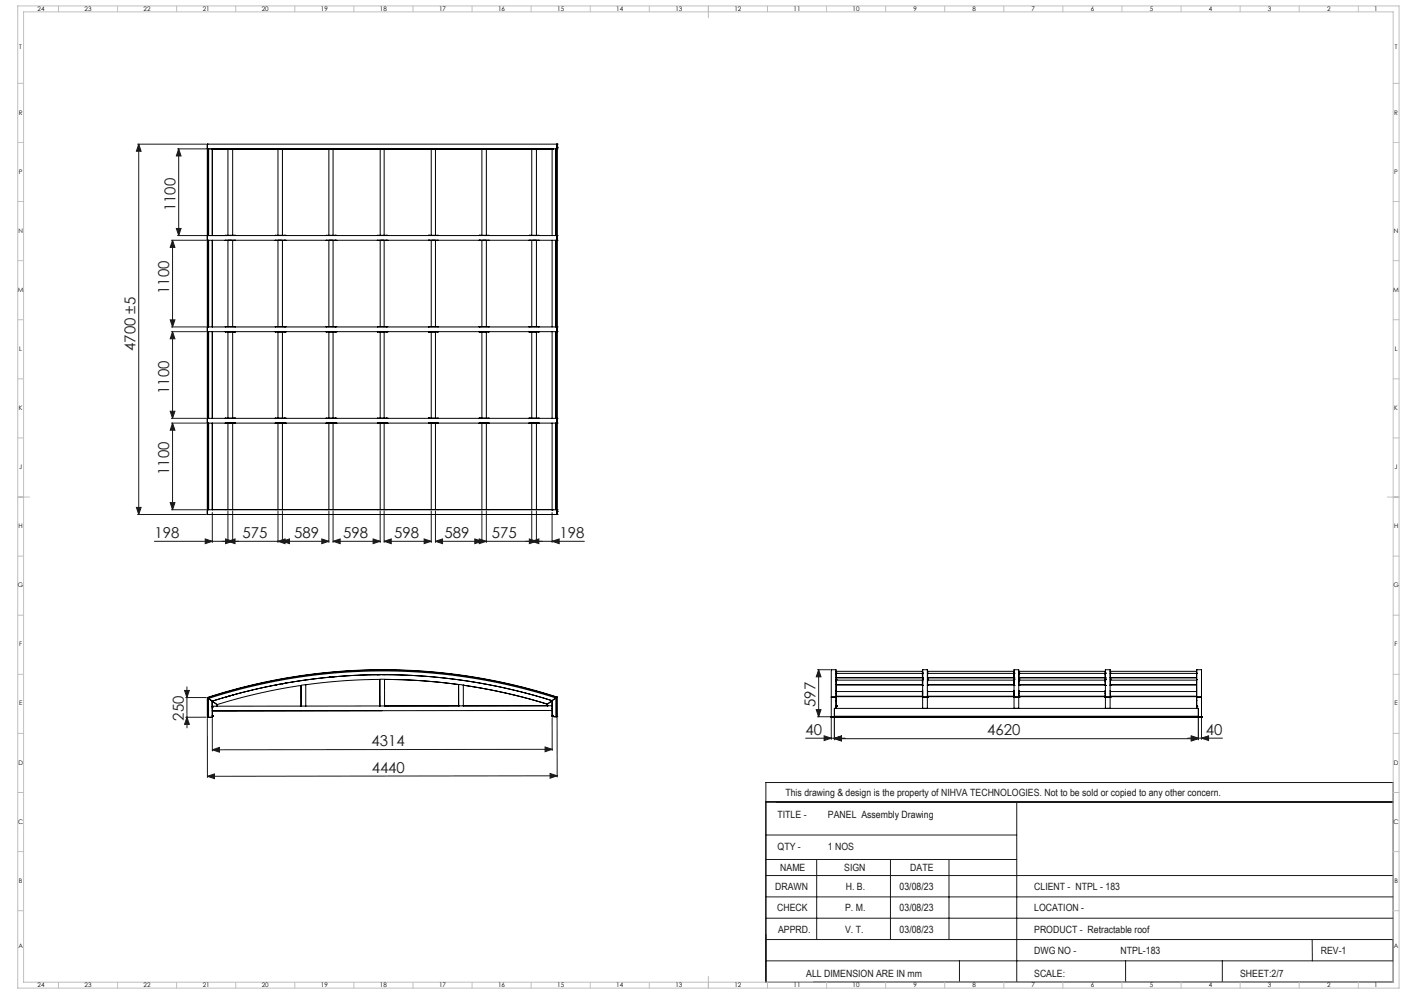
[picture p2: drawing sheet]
<svg xmlns="http://www.w3.org/2000/svg" width="1189mm" height="841mm" viewBox="0 0 1189 841" stroke-linecap="round" stroke-linejoin="round" font-family="sans-serif">
<path d="M648 678v153" fill="none" stroke="#000" stroke-width=".85"/>
<g fill="none" stroke="#191924" stroke-width=".85">
<path d="M116 122h59M117 122l2 6h-4zM117 122v313M150 126h42M151 126l2 6h-4zM151 126v73M149 193h4l-2 6zM150 199h42M145 203h30M146 203l2 6h-4zM146 203v74M144 271h4l-2 6z"/>
<path d="M145 277h30M145 281h30M146 281l2 6h-4zM146 281v73M144 348h4l-2 6zM145 354h30M145 358h30M146 358l2 6h-4zM146 358v73M115 429h4l-2 6zM116 435h59M144 425h4l-2 6z"/>
<path d="M145 431h30M180 434v25M193 432v27M197 432v27M235 432v27M239 432v27M278 432v27M282 432v27M322 432v27M325 432v27M365 432v27M369 432v27"/>
<path d="M408 432v27M412 432v27M450 432v27M454 432v27M467 434v25M131 458h147M174 456l6 2-6 2zM191 456l6 2-6 2zM193 458l6-2v4zM235 458l6-2v4zM239 458l6-2v4zM272 456l6 2-6 2z"/>
<path d="M282 458l6-2v4zM282 458h40M316 456l6 2-6 2zM325 458l6-2v4zM325 458h40M359 456l6 2-6 2zM369 458l6-2v4zM369 458h126M402 456l6 2-6 2zM406 456l6 2-6 2zM448 456l6 2-6 2zM450 458l6-2v4z"/>
<path d="M467 458l6-2v4zM692 567h11M693 567v39M693 567l2 6h-4zM156 584h4l-2 6zM157 590h17M158 581v9M158 590v17M158 607l2 6h-4zM158 607v9M174 607h-17M175 608l1 50"/>
<path d="M180 608v27M467 607v28M471 607l1 50M691 600h4l-2 6zM692 606h11M703 607v19M706 607v19M1014 607v19M1017 607v19M180 634l6-2v4zM461 632l6 2-6 2zM467 634h-287"/>
<path d="M682 625h33M697 623l6 2-6 2zM706 625l6-2v4zM706 625h308M1005 625h30M1008 623l6 2-6 2zM1017 625l6-2v4zM176 657l6-2v4zM466 654l6 2-6 2zM472 656l-296 1M648 662h531v169h-531zM648 678h531"/>
<path d="M860 678v153M648 706h212M648 727h212M691 727v68M754 727v68M803 727v68M648 759h531M648 741h531M648 777h531M648 795h531M1110 795l1 18M648 813h531"/>
<path d="M812 813v18M953 813v18M1034 813v18"/>
</g>
<g fill="none" stroke="#c0c0c0" stroke-width=".85">
<path d="M15 5h1169v831h-1169zM20 10h1159v821h-1159zM49 5v5M99 5v5M149 5v5M199 5v5M249 5v5M299 5v5M349 5v5M399 5v5M449 5v5M499 5v5"/>
<path d="M549 5v5M599 5v10M649 5v5M699 5v5M749 5v5M799 5v5M849 5v5M899 5v5M949 5v5M999 5v5M1049 5v5M1099 5v5"/>
<path d="M1149 5v5M15 71h5M1179 71h5M15 121h5M1179 121h5M15 171h5M1179 171h5M15 221h5M1179 221h5M15 271h5M1179 271h5M15 321h5"/>
<path d="M1179 321h5M15 371h5M1179 371h5M15 421h10M1174 421h10M15 471h5M1179 471h5M15 521h5M1179 521h5M15 571h5M1179 571h5M15 621h5"/>
<path d="M1179 621h5M15 671h5M1179 671h5M15 721h5M1179 721h5M15 771h5M1179 771h5M49 831v5M99 831v5M149 831v5M199 831v5M249 831v5"/>
<path d="M299 831v5M349 831v5M399 831v5M449 831v5M499 831v5M549 831v5M599 826v10M649 831v5M699 831v5M749 831v5M799 831v5M849 831v5"/>
<path d="M899 831v5M949 831v5M999 831v5M1049 831v5M1099 831v5M1149 831v5"/>
</g>
<g fill="#191924">
<path d="M272 456l6 2-6 2zM239 458l6-2v4zM235 458l6-2v4zM191 456l6 2-6 2z"/>
<path d="M1008 623l6 2-6 2zM706 625l6-2v4zM706 625l6-2v4zM697 623l6 2-6 2z"/>
<path d="M448 456l6 2-6 2zM467 458l6-2v4z"/>
<path d="M193 458l6-2v4zM174 456l6 2-6 2z"/>
<path d="M369 458l6-2v4zM402 456l6 2-6 2zM406 456l6 2-6 2zM450 458l6-2v4z"/>
<path d="M325 458l6-2v4zM359 456l6 2-6 2z"/>
<path d="M180 634l6-2v4zM461 632l6 2-6 2z"/>
<path d="M176 657l6-2v4zM466 654l6 2-6 2z"/>
<path d="M117 122l2 6h-4zM115 429h4l-2 6zM151 126l2 6h-4zM149 193h4l-2 6zM146 203l2 6h-4zM144 271h4l-2 6zM146 281l2 6h-4zM144 348h4l-2 6zM146 358l2 6h-4zM144 425h4l-2 6z"/>
<path d="M691 600h4l-2 6zM693 567l2 6h-4z"/>
<path d="M156 584h4l-2 6zM158 607l2 6h-4z"/>
<path d="M282 458l6-2v4zM316 456l6 2-6 2z"/>
<path d="M1008 623l6 2-6 2zM1017 625l6-2v4z"/>
</g>
<g fill="none" stroke="#000" stroke-width=".85">
<path d="M176 126h.1M176 122l-1 313M176 122h295M176 126h295M176 122h.1M176 126v73M177 126v73M180 126h.1M180 126v73M180 126h11M191 126h42M191 126h.1"/>
<path d="M193 126v73M197 126v73M233 126h43M233 126h.1M235 126v73M239 126v73M276 126h43M276 126h.1M278 126v73M282 126v73M319 126h8M319 126h.1"/>
<path d="M322 126v73M325 126v73M327 126h44M327 126h.1M365 126v73M369 126v73M371 126h43M371 126h.1M408 126v73M412 126v73M414 126h42M414 126h.1"/>
<path d="M450 126v73M454 126v73M456 126h11M456 126h.1M467 126h.1M467 126v73M470 126v73M471 126v73M471 122h.1M471 126h.1M471 125h.1M471 122v313"/>
<path d="M176 199h295M176 199h-1M176 199h.1M199 199h-8M199 199h.1M241 199h-8M241 199h.1M284 199h-8M284 199h.1M327 199h-8M327 199h.1M363 199h8"/>
<path d="M363 199h.1M406 199h8M406 199h.1M448 199h8M471 199h.1M176 203h.1M176 203h295M176 203v74M177 203v74M180 203v74M193 203v73M197 203v73"/>
<path d="M199 203h-8h8M199 203h.1M235 203v73M239 203v73M241 203h-8h8M241 203h.1M278 203v73M282 203v73M284 203h-8h8M284 203h.1M322 203v73M325 203v73"/>
<path d="M327 203h-8h8M327 203h.1M363 203h8h-8M363 203h.1M365 203v73M369 203v73M406 203h8h-8M406 203h.1M408 203v73M412 203v73M448 203h8zM450 203v73"/>
<path d="M454 203v73M467 203v74M470 203v74M471 203v74M471 203h.1M176 277h.1M176 277h295M199 276l-8 1M199 276h.1M199 276v1M241 276l-8 1M241 276h.1"/>
<path d="M241 276v1M284 276l-8 1M284 276h.1M284 276v1M327 276l-8 1M327 276h.1M327 276v1M363 276l8 1M363 276h.1M363 276v1M406 276l8 1M406 276h.1"/>
<path d="M406 276v1M448 277h8M471 277h.1M176 281h.1M176 281h295M176 281v73M177 281v73M180 281v73M193 281v73M197 281v73M199 281h-8h8M199 281h.1"/>
<path d="M235 281v73M239 281v73M241 281h-8h8M241 281h.1M278 281v73M282 281v73M284 281h-8h8M284 281h.1M322 281v73M325 281v73M327 281h-8h8M327 281h.1"/>
<path d="M363 281h8h-8M363 281h.1M365 281v73M369 281v73M406 281h8h-8M406 281h.1M408 281v73M412 281v73M448 281h8zM450 281v73M454 281v73M467 281v73"/>
<path d="M470 281v73M471 281v73M471 281h.1M176 358h.1M176 354h.1M176 354h295M176 358h295M176 358v73M177 358v73M180 358v73M193 358v73h-13M197 358v73"/>
<path d="M199 358h-8h8M199 358h.1M199 354h-8M199 354h.1M235 358v73h-38M239 358v73h39v-73M241 358h-8h8M241 358h.1M241 354h-8M241 354h.1M282 358v73h40M284 358h-8h8"/>
<path d="M284 358h.1M284 354h-8M284 354h.1M322 358v73M325 358v73M327 358h-8h8M327 358h.1M327 354h-8M327 354h.1M363 358h8h-8M363 358h.1M363 354h8"/>
<path d="M363 354h.1M365 358v73h-40M369 358v73h39v-73M406 358h8h-8M406 358h.1M406 354h8M406 354h.1M412 358v73h38v-73M448 358h8zM448 354h8M454 358v73h13M467 358v73"/>
<path d="M470 358v73M471 358v73M471 354h.1M471 358h.1M175 435h1M176 431h.1M176 431h295M176 435h295M176 435h.1M180 431h.1M199 431h-8M241 431h-8"/>
<path d="M284 431h-8M325 431h.1M327 431h-8M327 431h.1M363 431h8M406 431h8M448 431h8M467 431h.1M471 431h.1M471 435h.1M471 433h.1M233 580h.1"/>
<path d="M236 579h.1M239 578h.1M241 578h.1M259 579l-4 1M276 573h.1M279 573h.1M282 573h.1M284 573h.1M319 571h.1M321 571h.1M321 571a477 477 0 0 0-141 22M321 571h1"/>
<path d="M322 571h3M322 575h3M323 571a475 475 0 0 1 144 22M325 571a475 475 0 0 1 142 22M325 571h.1M388 579l4 1M392 580a471 471 0 0 1 71 16M392 580v17M707 568h74v6M707 575h1M707 570h1M708 575v4l73 1"/>
<path d="M708 575h.1M708 568v5h73M708 570h.1M708 573v2h73M708 579v6h73M708 573l73 1M708 579h73M708 570h73M781 574h.1M781 575v4M781 579v1M781 575h.1"/>
<path d="M781 580h.1M781 568v5M781 573v1M781 570h.1M781 575v5M785 568h73v6M785 574h.1M785 580h.1M785 575h.1M785 570h.1M785 574h73M785 575v4"/>
<path d="M785 579v1M785 568v5M785 573v1M785 579h73M785 575h73M785 580h73M785 573h73M785 570h73M858 580h.1M858 574h.1M858 568v5M858 573v1"/>
<path d="M858 570h.1M858 575v4M858 579v1M858 575h.1M858 575v5M862 568h73v6M862 574h.1M862 580h.1M862 575h.1M862 570h.1M862 574h73M862 568v5"/>
<path d="M862 573v1M862 575v4M862 579v1M862 579h73M862 575h73M862 580h73M862 573h73M862 570h73M935 568v5M935 575v4M935 579v1M935 575h.1"/>
<path d="M935 580h.1M935 573v1M935 570h.1M935 574h.1M935 575v5M939 574h1M939 580h1M939 575h1M939 570h1M939 568h74M940 568v5M940 575v4"/>
<path d="M940 579v1M940 575h.1M940 580h.1M940 573v1M940 570h.1M940 574h.1M940 579h73M940 575h73M940 580h73M940 573h73M940 570h73M1013 568v5"/>
<path d="M1013 570h.1M1013 575v4M1013 575h.1M1013 579v5M1013 573v2M1013 573l-74 1M175 590h1M175 590l1 17M176 590h.1M176 590v17M176 590v1M176 591h.1"/>
<path d="M176 591v16M176 591l4 2M180 593h.1M180 600h.1M180 598h.1M180 593v13M180 593v5M180 593v14M180 593l4 3M184 596h.1M184 596a471 471 0 0 1 71-16v17M184 596v2"/>
<path d="M191 590h.1M194 589h.1M197 588h.1M199 587h.1M259 597l-79 1M259 597h.1M322 597l-1-22a471 471 0 0 0-62 4v18M325 597h.1M388 597v-18a470 470 0 0 0-63-4v22M388 597h.1M392 597h.1M463 596h.1"/>
<path d="M463 597h.1M463 596v1M463 597h-204M463 597h4M467 597h.1M467 599h.1M467 593l-4 3M467 597v4M467 593v4M467 593v13M467 593h.1M470 591h.1"/>
<path d="M470 591l-3 2M470 591a480 480 0 0 0-294 0M470 591v15M471 590h.1M471 590l-1 1M471 590a481 481 0 0 0-295 0M471 590v16M471 590a481 481 0 0 0-296 0M703 590l1-23h3v23M703 590v17M707 590h-4M707 590h.1"/>
<path d="M707 584l1 5h73M707 598h.1M707 598h1M707 590v9M707 597h1M707 593h1M708 597h.1M708 593h.1M708 598h-1M708 598h.1M708 589v4M708 589h73"/>
<path d="M708 593v6M781 589v-5v6M781 589v1M781 590h.1M781 590v-23h4v23M781 599h.1M781 590v9M781 590h4M785 599h.1M785 590h.1M785 584v5M785 590v9"/>
<path d="M785 589v1M785 589h73M785 585h73M858 590h.1M858 589v-5v6M858 589v1M858 590v-23h4v23M858 590v9M858 590h4M862 590h.1M862 584v5M862 590v9"/>
<path d="M862 589v1M862 589h73M862 585h73M935 590h.1M935 589v-5v6M935 589v1M935 590l1-23h3v23M935 599h.1M936 590h.1M935 590v9M936 590h3M939 590h.1"/>
<path d="M939 599h.1M939 584l1 5M939 590h1M939 590v9M940 589v1M940 590h.1M940 589h73M940 585h73M1013 584v5M1013 598h.1M1013 589v4M1013 597h.1"/>
<path d="M1013 584h.1M1013 593v6M1013 593h.1M1013 590v-23h4v23M1013 590v9M1013 590h.1M1013 590h4M1017 590h.1M1017 590v17M176 607h4M176 607h.1M176 607h1"/>
<path d="M178 607h.1M180 607h.1M180 606h.1M180 601v1M323 601l-143 1M467 601v5M467 605h.1M467 606h.1M467 601h.1M467 601l-287 1M467 606h4M469 606h.1"/>
<path d="M471 606h.1M703 607h1M703 607h.1M703 606h1M703 606h.1M703 607h314M703 606h3M704 607h.1M704 606h.1M704 606v1M705 607h.1M705 606h.1"/>
<path d="M706 607h.1M706 606h.1M706 606h308M1014 607h.1M1014 606h.1M1014 606h3M1014 607v-8h-308v8M1015 607h.1M1015 606h.1M1016 607h.1M1016 606h.1M1016 606v1"/>
<path d="M1017 607h.1M1017 606h.1"/>
</g>
<g font-size="12.7" fill="#191924">
<text x="148" y="179" transform="rotate(-90 148 179)">1100</text>
<text x="143" y="249" transform="rotate(-90 143 249)">1100</text>
<text x="115" y="297" transform="rotate(-90 115 297)">4700 ±5</text>
<text x="143" y="333" transform="rotate(-90 143 333)">1100</text>
<text x="143" y="402" transform="rotate(-90 143 402)">1100</text>
<text x="131" y="455">198</text>
<text x="205" y="455">575</text>
<text x="249" y="455">589</text>
<text x="290" y="455">598</text>
<text x="333" y="455">598</text>
<text x="376" y="455">589</text>
<text x="416" y="455">575</text>
<text x="473" y="455">198</text>
<text x="690" y="598" transform="rotate(-90 690 598)">597</text>
<text x="155" y="610" transform="rotate(-90 155 610)">250</text>
<text x="682" y="622">40</text>
<text x="835" y="622">4620</text>
<text x="1020" y="622">40</text>
<text x="315" y="631">4314</text>
<text x="315" y="654">4440</text>
</g>
<g font-size="8.5" fill="#191924">
<text x="665" y="674">This drawing &amp; design is the property of NIHVA TECHNOLOGIES. Not to be sold or copied to any other concern.</text>
<text x="658" y="692">TITLE -</text>
<text x="701" y="692">PANEL Assembly Drawing</text>
<text x="658" y="719">QTY -</text>
<text x="701" y="719">1 NOS</text>
<text x="660" y="737">NAME</text>
<text x="714" y="737">SIGN</text>
<text x="770" y="737">DATE</text>
<text x="656" y="753">DRAWN</text>
<text x="716" y="753">H. B.</text>
<text x="761" y="753">03/08/23</text>
<text x="875" y="753">CLIENT - NTPL - 183</text>
<text x="658" y="771">CHECK</text>
<text x="715" y="771">P. M.</text>
<text x="761" y="771">03/08/23</text>
<text x="875" y="771">LOCATION -</text>
<text x="659" y="789">APPRD.</text>
<text x="715" y="789">V. T.</text>
<text x="761" y="789">03/08/23</text>
<text x="875" y="789">PRODUCT - Retractable roof</text>
<text x="875" y="807">DWG NO -</text>
<text x="948" y="807">NTPL-183</text>
<text x="1118" y="807">REV-1</text>
<text x="682" y="826">ALL DIMENSION ARE IN mm</text>
<text x="875" y="826">SCALE:</text>
<text x="1049" y="826">SHEET:2/7</text>
</g>
<g font-size="5.3">
<text x="32" y="9">24</text>
<text x="72" y="9">23</text>
<text x="122" y="9">22</text>
<text x="172" y="9">21</text>
<text x="222" y="9">20</text>
<text x="272" y="9">19</text>
<text x="322" y="9">18</text>
<text x="372" y="9">17</text>
<text x="422" y="9">16</text>
<text x="472" y="9">15</text>
<text x="522" y="9">14</text>
<text x="572" y="9">13</text>
<text x="622" y="9">12</text>
<text x="672" y="9">11</text>
<text x="722" y="9">10</text>
<text x="773" y="9">9</text>
<text x="823" y="9">8</text>
<text x="873" y="9">7</text>
<text x="923" y="9">6</text>
<text x="973" y="9">5</text>
<text x="1023" y="9">4</text>
<text x="1073" y="9">3</text>
<text x="1123" y="9">2</text>
<text x="1163" y="9">1</text>
<text x="16" y="42">T</text>
<text x="1180" y="42">T</text>
<text x="16" y="97">R</text>
<text x="1180" y="97">R</text>
<text x="16" y="147">P</text>
<text x="1180" y="147">P</text>
<text x="16" y="197">N</text>
<text x="1180" y="197">N</text>
<text x="15" y="247">M</text>
<text x="1179" y="247">M</text>
<text x="16" y="297">L</text>
<text x="1180" y="297">L</text>
<text x="16" y="347">K</text>
<text x="1180" y="347">K</text>
<text x="16" y="397">J</text>
<text x="1180" y="397">J</text>
<text x="16" y="447">H</text>
<text x="1180" y="447">H</text>
<text x="15" y="497">G</text>
<text x="1179" y="497">G</text>
<text x="16" y="547">F</text>
<text x="1180" y="547">F</text>
<text x="16" y="597">E</text>
<text x="1180" y="597">E</text>
<text x="16" y="647">D</text>
<text x="1180" y="647">D</text>
<text x="15" y="697">C</text>
<text x="1179" y="697">C</text>
<text x="16" y="747">B</text>
<text x="1180" y="747">B</text>
<text x="16" y="802">A</text>
<text x="1180" y="802">A</text>
<text x="32" y="835">24</text>
<text x="72" y="835">23</text>
<text x="122" y="835">22</text>
<text x="172" y="835">21</text>
<text x="222" y="835">20</text>
<text x="272" y="835">19</text>
<text x="322" y="835">18</text>
<text x="372" y="835">17</text>
<text x="422" y="835">16</text>
<text x="472" y="835">15</text>
<text x="522" y="835">14</text>
<text x="572" y="835">13</text>
<text x="622" y="835">12</text>
<text x="672" y="835">11</text>
<text x="722" y="835">10</text>
<text x="773" y="835">9</text>
<text x="823" y="835">8</text>
<text x="873" y="835">7</text>
<text x="923" y="835">6</text>
<text x="973" y="835">5</text>
<text x="1023" y="835">4</text>
<text x="1073" y="835">3</text>
<text x="1123" y="835">2</text>
<text x="1163" y="835">1</text>
</g>
</svg>
